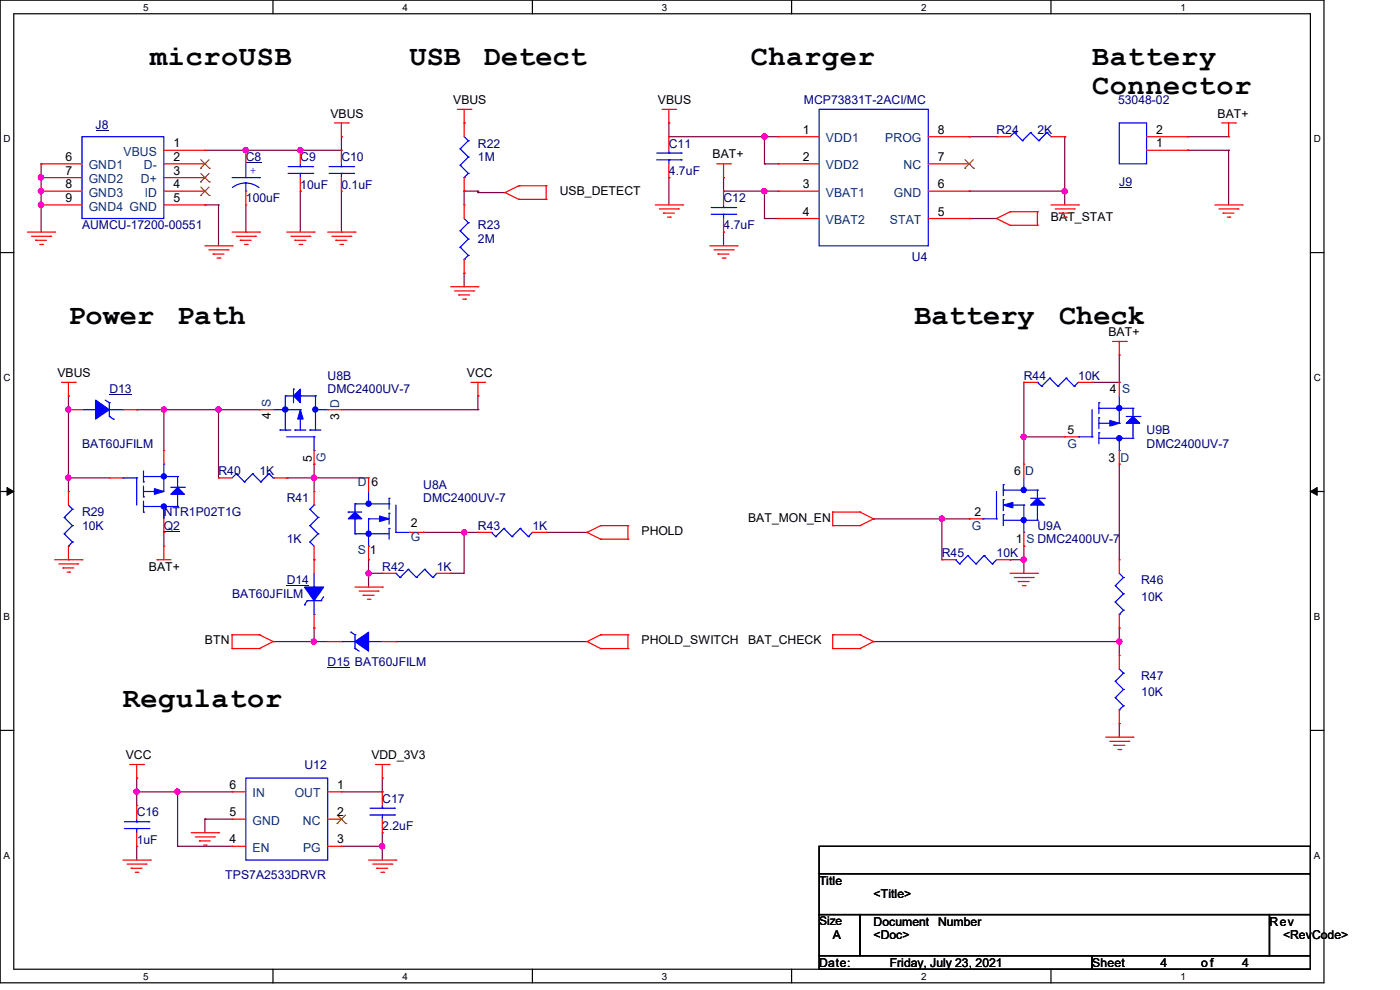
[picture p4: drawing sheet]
<svg xmlns="http://www.w3.org/2000/svg" width="297mm" height="210mm" viewBox="0 0 297 210" stroke-linecap="round" stroke-linejoin="round" font-family="sans-serif">
<path d="M0 0h280.9v208.5h-280.9zM2.9 2.9h275.1v202.7h-275.1z" fill="none" stroke="#000" stroke-width=".25"/>
<g fill="#fff">
<path d="M30.4 .3h1.1v2.4h-1.1z"/>
<path d="M30.4 205.9h1.1v2.3h-1.1z"/>
</g>
<path d="M57.9 0v2.9M57.9 205.6v2.9" fill="none" stroke="#000" stroke-width=".25"/>
<g fill="#fff">
<path d="M85.4 .3h1.1v2.4h-1.1z"/>
<path d="M85.4 205.9h1.1v2.3h-1.1z"/>
</g>
<path d="M112.9 0v2.9M112.9 205.6v2.9" fill="none" stroke="#000" stroke-width=".25"/>
<g fill="#fff">
<path d="M140.4 .3h1.2v2.4h-1.2z"/>
<path d="M140.4 205.9h1.2v2.3h-1.2z"/>
</g>
<path d="M167.9 0v2.9M167.9 205.6v2.9" fill="none" stroke="#000" stroke-width=".25"/>
<g fill="#fff">
<path d="M195.4 .3h1.2v2.4h-1.2z"/>
<path d="M195.4 205.9h1.2v2.3h-1.2z"/>
</g>
<path d="M223 0v2.9M223 205.6v2.9" fill="none" stroke="#000" stroke-width=".25"/>
<g fill="#fff">
<path d="M250.4 .3h1.2v2.4h-1.2z"/>
<path d="M250.4 205.9h1.2v2.3h-1.2z"/>
<path d="M.8 28.2h1.4v2.4h-1.4z"/>
<path d="M278.7 28.2h1.5v2.4h-1.5z"/>
<path d="M.8 78.9h1.4v2.3h-1.4z"/>
<path d="M278.7 78.9h1.5v2.3h-1.5z"/>
</g>
<path d="M0 53.6h2.9M278 53.6h2.9" fill="none" stroke="#000" stroke-width=".25"/>
<g fill="#fff">
<path d="M.8 129.6h1.3v2.3h-1.3z"/>
<path d="M278.7 129.6h1.4v2.3h-1.4z"/>
</g>
<path d="M0 104.3h2.9M278 104.3h2.9" fill="none" stroke="#000" stroke-width=".25"/>
<path d="M1.5 103.4l1.4 .9-1.4 .8zM278 104.3l1.4-.9v1.7z" fill="#000" stroke="#000" stroke-width=".21"/>
<g fill="#fff">
<path d="M.8 180.3h1.3v2.3h-1.3z"/>
<path d="M278.7 180.3h1.4v2.3h-1.4z"/>
</g>
<path d="M0 154.9h2.9M278 154.9h2.9M173.8 179.5h104.2v5.8h-104.2zM173.8 185.3h104.2v8.7h-104.2zM173.8 194h8.7v8.7h-8.7zM182.5 194h86.8v8.7h-86.8zM269.3 194h8.7v8.7h-8.7zM173.8 202.7h57.9v2.9h-57.9zM231.7 202.7h46.3v2.9h-46.3z" fill="none" stroke="#000" stroke-width=".25"/>
<g fill="none" stroke="#800040" stroke-width=".25">
<path d="M8.7 34.8h.1M8.7 37.7h.1M8.7 34.8v14.4M52.2 31.9h.1M63.7 31.9h.1M72.4 29h.1M72.4 29v2.9h-28.9M141.9 29h.1M141.9 26.1h.1M141.9 37.7h.1M141.9 29h23.2M141.9 26.1v2.9"/>
<path d="M141.9 37.7v5.8M153.5 37.7h.1M153.5 37.7v2.9M162.2 34.8h.1M162.2 29h.1M162.2 34.8h2.9M162.2 29v5.8M205.6 29h.1M205.6 29h5.8M225.9 29h.1M225.9 29v14.5M251.9 31.9h.1"/>
<path d="M251.9 29h.1M251.9 31.9h8.7M251.9 29h8.7M260.6 31.9h.1M260.6 31.9v11.6M8.7 40.6h.1M8.7 43.5h.1M43.5 43.5h.1M43.5 43.5h2.9M46.4 43.5h.1M46.4 43.5v8.7M52.2 49.2h.1"/>
<path d="M52.2 43.5v5.7M63.7 40.6h.1M63.7 40.6v8.6M72.4 49.2h.1M72.4 40.6v8.6M98.5 58h.1M98.5 40.6h.1M98.5 40.6v2.9M98.5 58v2.8M98.5 40.6h2.9M101.4 40.6h.1M101.4 40.9h.1"/>
<path d="M101.4 40.6v.3M101.4 40.9h5.7M153.5 49.2h.1M153.5 40.6h.1M153.5 40.6h11.6M153.5 49.2v3M162.2 40.6h.1M162.2 46.4h.1M162.2 46.4h2.9M162.2 40.6v5.8M205.6 40.6h.1M205.6 46.4h.1"/>
<path d="M205.6 40.6h20.3M205.6 46.4h5.8M225.9 40.6h.1M237.4 75.3h.1M237.4 75.3v5.8M14.5 86.9h.1M14.5 84h.1M14.5 84v20.3M29 86.9h.1M29 86.9h26M34.8 86.9h.1M34.8 86.9v8.7"/>
<path d="M46.4 86.9h.1M46.4 86.9v14.5M66.6 98.5h.1M66.6 98.5v5.8M72.4 86.9h29M101.4 86.9h.1M101.4 84h.1M101.4 84v2.9M217.2 81.1h.1M217.2 92.7h.1M217.2 81.1v17.4M217.2 92.7h8.7"/>
<path d="M231.7 81.1h5.7M237.4 81.1h.1M237.4 98.5h.1M237.4 98.5v20.2M14.5 101.4h.1M14.5 101.4h8.7M34.8 112.9h.1M34.8 112.9v3M60.8 101.4h.1M60.8 101.4h17.4M66.6 101.4h.1M78.2 118.7h.1"/>
<path d="M78.2 118.7v5.8M89.8 112.9h.1M89.8 112.9h11.6M98.5 112.9h.1M98.5 112.9v8.7h-2.9M101.4 112.9h.1M115.9 112.9h.1M115.9 112.9h8.6M185.3 110.1h.1M185.3 110.1h20.3M199.8 110.1h.1M199.8 110.1v8.6"/>
<path d="M205.6 110.1h.1M214.3 118.7h.1M214.3 118.7h2.9M217.2 115.9h.1M217.2 118.7h.1M217.2 115.9v5.7M58 136.1h.1M58 136.1h11.5M66.6 133.2h.1M66.6 136.1h.1M66.6 133.2v2.9M78.2 121.6h.1"/>
<path d="M78.2 121.6h2.9M84 136.1h.1M84 136.1h40.5M95.6 121.6h.1M185.3 136.1h.1M185.3 136.1h52.1M237.4 133.2h.1M237.4 136.1h.1M237.4 133.2v5.8M237.4 153.5h.1M237.4 153.5v2.9M29 168h.1"/>
<path d="M29 179.5h.1M29 165.1h.1M29 168h20.2M29 165.1v5.8M29 179.5v3M37.7 168h.1M37.7 179.5h.1M37.7 179.5h11.5M37.7 168v11.5M43.5 173.8h.1M43.5 173.8h5.7M43.5 173.8v2.9"/>
<path d="M72.4 168h8.7M72.4 179.5h8.7M81.1 168h.1M81.1 179.5h.1M81.1 176.7h.1M81.1 165.1h.1M81.1 165.1v2.9M81.1 176.7v5.8"/>
</g>
<g fill="#f0f" stroke="#f0f" stroke-width=".25">
<circle cx="14.5" cy="86.9" r=".55"/>
<circle cx="8.7" cy="37.6" r=".55"/>
<circle cx="8.7" cy="43.4" r=".55"/>
<circle cx="8.7" cy="40.6" r=".55"/>
<circle cx="14.5" cy="101.3" r=".55"/>
<circle cx="52.1" cy="31.9" r=".55"/>
<circle cx="63.7" cy="31.9" r=".55"/>
<circle cx="46.3" cy="86.9" r=".56"/>
<circle cx="34.8" cy="86.9" r=".55"/>
<circle cx="66.6" cy="101.3" r=".55"/>
<circle cx="66.6" cy="136.1" r=".55"/>
<circle cx="78.2" cy="121.6" r=".55"/>
<circle cx="98.5" cy="112.9" r=".55"/>
<circle cx="217.2" cy="92.7" r=".55"/>
<circle cx="217.2" cy="118.7" r=".55"/>
<circle cx="199.8" cy="110" r=".55"/>
<circle cx="237.4" cy="136.1" r=".55"/>
<circle cx="81.1" cy="179.5" r=".55"/>
<circle cx="29" cy="167.9" r=".55"/>
<circle cx="37.6" cy="167.9" r=".55"/>
<circle cx="225.8" cy="40.6" r=".55"/>
<circle cx="162.2" cy="29" r=".56"/>
<circle cx="162.2" cy="40.6" r=".56"/>
</g>
<g fill="none" stroke="#f00" stroke-width=".25">
<path d="M8.7 34.8h.1M8.7 37.7h.1M8.7 34.8h8.7M8.7 37.7h8.7M34.8 34.8h8.7M34.8 31.9h8.7M34.8 37.7h8.7M43.5 31.9h.1M43.5 34.8h.1M43.5 37.7h.1M52.2 31.9h.1M52.2 31.9v2.9"/>
<path d="M63.7 31.9h.1M63.7 31.9v2.9M63.7 37.7v2.9M71 26.1h2.9M72.4 29h.1M72.4 31.9h.1M72.4 26.1v2.9M72.4 31.9v2.9M72.4 37.7v2.9M73.9 26.1h.1M97 23.2h2.9M98.5 26.1h.1"/>
<path d="M98.5 23.2v5.8M98.5 37.7v2.9M99.9 23.2h.1M110.1 39.4h.1M110.1 39.4l-3 1.5M110.1 39.4h5.8M115.9 39.4h.1M115.9 39.4v2.9M140.5 23.2h2.8M141.9 26.1h.1M141.9 29h.1M141.9 37.7h.1"/>
<path d="M141.9 23.2v2.9M141.9 29v2.9M141.9 34.8v2.9M143.3 23.2h.1M152.1 34.8h2.8M153.5 37.7h.1M153.5 34.8v2.9M154.9 34.8h.1M165.1 29h.1M165.1 34.8h.1M165.1 34.8h8.7M165.1 29h8.7"/>
<path d="M196.9 34.8h8.7M196.9 29h8.7M205.6 34.8h.1M205.6 29h.1M211.4 29h.1M211.4 29h2.9M223 29h2.9M225.9 29h.1M243.2 31.9h8.7M243.2 29h8.7M251.9 31.9h.1M251.9 29h.1"/>
<path d="M259.2 26.1h2.9M260.6 29h.1M260.6 26.1v2.9M262.1 26.1h.1M5.8 49.2h5.8M6.7 50.1h4.1M7.5 51h.1M7.5 51h2.4M8.4 51.9h.6M8.7 40.6h.1M8.7 43.5h.1M8.7 43.5h8.7"/>
<path d="M8.7 40.6h8.7M9 51.9h.1M10.8 50.1h.1M11.6 49.2h.1M34.8 43.5h8.7M34.8 40.6h8.7M43.5 40.6h.1M43.5 43.5h.1M43.5 52.2h5.7M44.3 53h4.1M45.2 53.9h.1M45.2 53.9h2.3"/>
<path d="M46.1 54.7h.6M46.7 54.7h.1M48.4 53h.1M49.2 52.2h.1M49.2 49.2h5.8M50.1 50.1h4.1M51 51h.1M51 51h2.3M51.9 51.9h.6M52.2 43.5h.1M52.2 40.6v2.9M52.5 51.9h.1"/>
<path d="M54.2 50.1h.1M55 49.2h.1M60.8 49.2h5.8M61.7 50.1h4M62.6 51h.1M62.6 51h2.3M63.5 51.9h.5M63.7 40.6h.1M64 51.9h.1M65.7 50.1h.1M66.6 49.2h.1M69.5 49.2h5.8"/>
<path d="M70.4 50.1h4M71.2 51h.1M71.2 51h2.4M72.1 51.9h.6M72.4 40.6h.1M72.7 51.9h.1M74.4 50.1h.1M75.3 49.2h.1M98.5 40.6h.1M98.5 43.5h.1M98.5 58h.1M98.5 43.5v2.9"/>
<path d="M98.5 55v3M107.1 40.9h.1M107.1 40.9l3 1.4M110.1 42.3h.1M110.1 42.3h5.8M115.9 42.3h.1M139 43.5h5.8M139.9 44.3h4M140.8 45.2h.1M140.8 45.2h2.3M141.6 46.1h.6M142.2 46.1h.1"/>
<path d="M143.9 44.3h.1M144.8 43.5h.1M150.6 52.2h5.8M151.5 53h4M152.3 53.9h.1M152.3 53.9h2.3M153.2 54.7h.6M153.5 40.6h.1M153.5 49.2h.1M153.5 40.6v2.9M153.5 46.4v2.8M153.8 54.7h.1"/>
<path d="M155.5 53h.1M156.4 52.2h.1M165.1 40.6h.1M165.1 46.4h.1M165.1 40.6h8.7M165.1 46.4h8.7M196.9 40.6h8.7M196.9 46.4h8.7M205.6 46.4h.1M205.6 40.6h.1M211.4 46.4h.1M211.4 46.4l2.9 1.4"/>
<path d="M214.3 47.8h.1M214.3 44.9h.1M214.3 47.8h5.8M214.3 44.9l-2.9 1.5M214.3 44.9h5.8M220.1 44.9h.1M220.1 47.8h.1M220.1 44.9v2.9M223 43.5h5.8M223.9 44.3h4M224.7 45.2h.1M224.7 45.2h2.3"/>
<path d="M225.6 46.1h.6M226.2 46.1h.1M227.9 44.3h.1M228.8 43.5h.1M257.7 43.5h5.8M258.6 44.3h4M259.5 45.2h.1M259.5 45.2h2.3M260.3 46.1h.6M260.9 46.1h.1M262.6 44.3h.1M263.5 43.5h.1"/>
<path d="M95.6 60.8h5.8M96.4 61.7h4.1M97.3 62.6h.1M97.3 62.6h2.4M98.2 63.5h.6M98.8 63.5h.1M100.5 61.7h.1M101.4 60.8h.1M236 72.4h2.9M237.4 75.3h.1M237.4 72.4v2.9M238.9 72.4h.1"/>
<path d="M13 81.1h3M14.5 84h.1M14.5 86.9h.1M14.5 81.1v2.9M14.5 86.9h2.9M16 81.1h.1M26.1 86.9h2.9M29 86.9h.1M34.8 95.6h.1M34.8 95.6v2.9M55 86.9h.1M55 86.9h3"/>
<path d="M66.6 98.5h.1M66.6 95.6v2.9M69.5 86.9h2.9M72.4 86.9h.1M99.9 81.1h2.9M101.4 84h.1M101.4 81.1v2.9M102.8 81.1h.1M217.2 81.1h.1M217.2 98.5h.1M217.2 81.1h2.9M217.2 98.5v2.9"/>
<path d="M225.9 92.7h.1M225.9 92.7h2.9M228.8 81.1h2.9M231.7 81.1h.1M237.4 81.1h.1M237.4 98.5h.1M237.4 81.1v2.9M237.4 95.6v2.9M11.6 118.7h5.8M12.5 119.6h4M14.5 104.3h.1M14.5 118.7h.1"/>
<path d="M14.5 104.3v2.8M14.5 115.9v2.8M16.5 119.6h.1M17.4 118.7h.1M23.2 101.4h.1M23.2 101.4h2.9M33.3 118.7h.1M33.3 118.7h2.9M34.8 115.9h.1M34.8 112.9h.1M34.8 110.1v2.8M34.8 115.9v2.8"/>
<path d="M46.4 101.4h.1M46.4 101.4h2.8M58 101.4h2.8M60.8 101.4h.1M66.6 118.7h.1M66.6 104.3h.1M66.6 104.3v2.8M66.6 115.9v5.7M78.2 118.7h.1M78.2 101.4h.1M78.2 101.4v2.9M78.2 115.9v2.8"/>
<path d="M86.9 112.9h2.9M89.8 112.9h.1M101.4 112.9h.1M101.4 112.9h2.9M112.9 112.9h3M115.9 112.9h.1M124.5 112.9h.1M124.5 112.9l2.9 1.5M127.4 114.4h.1M127.4 111.5h.1M127.4 114.4h5.8M127.4 111.5l-2.9 1.4"/>
<path d="M127.4 111.5h5.8M133.2 111.5h.1M133.2 114.4h.1M133.2 111.5v2.9M176.7 111.5h.1M176.7 108.6h.1M176.7 111.5h5.8M176.7 108.6h5.8M176.7 108.6v2.9M182.5 108.6h.1M182.5 111.5h.1M182.5 108.6l2.8 1.5"/>
<path d="M185.3 110.1h.1M185.3 110.1l-2.8 1.4M199.8 118.7h.1M199.8 118.7h2.9M205.6 110.1h.1M205.6 110.1h2.9M211.4 118.7h2.9M214.3 118.7h.1M217.2 115.9h.1M217.2 112.9v3M237.4 118.7h.1M237.4 118.7v2.9"/>
<path d="M13.3 120.5h.1M13.3 120.5h2.4M14.2 121.4h.6M14.8 121.4h.1M49.2 137.6h.1M49.2 134.7h.1M49.2 134.7h5.8M49.2 137.6h5.8M49.2 134.7v2.9M55 134.7h.1M55 137.6h.1M55 134.7l3 1.4"/>
<path d="M58 136.1h.1M58 136.1l-3 1.5M66.6 133.2h.1M66.6 130.3v2.9M69.5 136.1h.1M69.5 136.1h2.9M75.3 124.5h5.8M76.2 125.4h4M77 126.3h.1M77 126.3h2.4M77.9 127.1h.6M78.5 127.1h.1"/>
<path d="M80.2 125.4h.1M81.1 124.5h.1M81.1 121.6h.1M81.1 121.6h2.9M81.1 136.1h2.9M84 136.1h.1M92.7 121.6h2.9M95.6 121.6h.1M124.5 136.1h.1M124.5 136.1l2.9 1.5M127.4 137.6h.1M127.4 134.7h.1"/>
<path d="M127.4 134.7h5.8M127.4 137.6h5.8M127.4 134.7l-2.9 1.4M133.2 134.7h.1M133.2 137.6h.1M133.2 134.7v2.9M176.7 137.6h.1M176.7 134.7h.1M176.7 134.7h5.8M176.7 137.6h5.8M176.7 134.7v2.9M182.5 134.7h.1"/>
<path d="M182.5 137.6h.1M182.5 134.7l2.8 1.4M185.3 136.1h.1M185.3 136.1l-2.8 1.5M214.3 121.6h5.8M215.2 122.5h4M216 123.4h.1M216 123.4h2.4M216.9 124.2h.6M217.5 124.2h.1M219.2 122.5h.1M220.1 121.6h.1"/>
<path d="M237.4 133.2h.1M237.4 139h.1M237.4 130.3v2.9M237.4 139v2.9M234.6 156.4h5.8M235.5 157.3h4M236.3 158.1h.1M236.3 158.1h2.3M237.2 159h.5M237.4 153.5h.1M237.4 150.6v2.9M237.7 159h.1"/>
<path d="M239.5 157.3h.1M240.4 156.4h.1M27.5 162.2h2.9M29 165.1h.1M29 170.9h.1M29 179.5h.1M29 162.2v2.9M29 170.9v2.9M29 176.7v2.8M30.4 162.2h.1M40.6 176.7h5.8M41.4 177.5h4.1"/>
<path d="M42.3 178.4h.1M42.3 178.4h2.3M43.2 179.3h.5M43.7 179.3h.1M45.5 177.5h.1M46.4 176.7h.1M49.2 179.5h.1M49.2 173.8h.1M49.2 168h.1M49.2 168h3M49.2 173.8h3M49.2 179.5h3"/>
<path d="M69.5 168h2.9M69.5 173.8h2.9M69.5 179.5h2.9M72.4 168h.1M72.4 173.8h.1M72.4 179.5h.1M79.7 162.2h2.8M81.1 165.1h.1M81.1 168h.1M81.1 176.7h.1M81.1 162.2v2.9M81.1 168v2.9"/>
<path d="M81.1 173.8v2.9M82.5 162.2h.1M26.1 182.5h5.8M27 183.3h4M27.8 184.2h.1M27.8 184.2h2.3M28.7 185h.6M29.3 185h.1M31 183.3h.1M31.9 182.5h.1M78.2 182.5h5.8M79.1 183.3h4"/>
<path d="M79.9 184.2h.1M79.9 184.2h2.4M80.8 185h.6M81.4 185h.1M83.1 183.3h.1M84 182.5h.1"/>
</g>
<g fill="none" stroke="#00f" stroke-width=".25">
<path d="M17.4 29h17.4v17.4h-17.4zM49.2 37.7h5.8M52.2 37.7h.1M52.2 38.8l1.4 .3 1.4 .7M52.2 38.8l-1.6 .3-1.3 .7M52.2 34.8v2.9M52.2 38.8v1.8M55 37.7h.1M61.1 36.8h5.2M61.1 35.3h5.2M63.7 35.3h.1M63.7 36.8h.1"/>
<path d="M63.7 34.8v.5M63.7 36.8v.9M66.3 36.8h.1M66.3 35.3h.1M69.8 36.8h5.2M69.8 35.3h5.2M72.4 35.3h.1M72.4 36.8h.1M72.4 34.8v.5M72.4 36.8v.9M75 36.8h.1M75 35.3h.1"/>
<path d="M97.6 31.6h.1M97.6 35.1h.1M97.6 31.6l1.8 1.7M97.6 35.1l1.8 1.7M98.5 37.7h.1M98.5 29l.9 .8M99.4 29.8h.1M99.4 33.3h.1M99.4 36.8h.1M99.4 29.8l-1.8 1.8M99.4 33.3l-1.8 1.8M99.4 36.8l-.9 .9"/>
<path d="M139.3 33.9h5.2M139.3 32.5h5.2M141.9 32.5h.1M141.9 33.9h.1M141.9 31.9v.6M141.9 33.9v.9M144.5 33.9h.1M144.5 32.5h.1M173.8 23.2h23.1v29h-23.1zM215.2 28.1h.1M215.2 28.1l-.9 .9M215.2 28.1l1.7 1.7"/>
<path d="M216.9 29.8h.1M218.7 28.1h.1M218.7 28.1l-1.8 1.7M218.7 28.1l1.7 1.7M220.4 29.8h.1M222.1 28.1h.1M222.1 28.1l-1.7 1.7M222.1 28.1l.9 .9M223 29h.1M237.4 26.1h5.8v8.7h-5.8zM52.2 40.6h.1M97.6 49h.1"/>
<path d="M97.6 52.5h.1M97.6 49l1.8 1.7M97.6 52.5l1.8 1.7M98.5 55h.1M98.5 46.4l.9 .8M99.4 47.2h.1M99.4 50.7h.1M99.4 54.2h.1M99.4 47.2l-1.8 1.8M99.4 50.7l-1.8 1.8M99.4 54.2l-.9 .8M150.9 45.5h5.2"/>
<path d="M150.9 44h5.2M153.5 44h.1M153.5 45.5h.1M153.5 43.5v.5M153.5 45.5v.9M156.1 45.5h.1M156.1 44h.1M17.4 86.9h2.9M20.3 86.9h.1M22.3 84.9l.9 .5M23.2 85.4h.1M23.2 88.3h.1"/>
<path d="M23.2 86.9h2.9M23.2 85.4v2.9M23.2 88.3l.8 .6M24 88.9h.1M26.1 86.9h.1M30.4 99.9v2.3M34.8 98.5h.1M34.8 98.5v5.8M58 86.9h5.7M59.4 91.2h.1M59.4 91.2h2.3M60.5 84h.1"/>
<path d="M60.5 91.2h.1M60.5 84h1.8M60.5 84v7.2M60.8 92.7h5.8M62.3 82.5h.1M62.3 82.5v2.9M62.6 91.2h.1M62.6 91.2h2.3M63.7 88.3h.1M63.7 86.9h.1M63.7 84h.1M63.7 84h3.2"/>
<path d="M63.7 88.3v2.9M65.7 91.2h.1M65.7 91.2h2.4M66.6 92.7h.1M66.6 95.6h.1M66.6 92.7v2.9M66.9 84h.1M66.9 86.9h2.6M66.9 84v7.2M69.5 86.9h.1M220.1 81.1h.1M220.1 81.1l.9 .9"/>
<path d="M221 82h.1M222.7 80.2h.1M222.7 80.2l1.8 1.8M222.7 80.2l-1.7 1.8M224.5 82h.1M226.2 80.2h.1M226.2 80.2l1.7 1.8M226.2 80.2l-1.7 1.8M227.9 82h.1M228.8 92.7h.1M228.8 92.7h2.9M228.8 81.1l-.9 .9"/>
<path d="M231.7 92.7h.1M231.7 86.9v5.8M233.1 91.8h.1M233.1 86.6h.1M233.1 88.6h.1M233.1 85.4h.1M233.1 85.4v2.4M233.1 88.6v2.3M233.1 91.8v2.3M233.1 86.6h7.3M233.1 89.8h2.9M233.1 93h7.3"/>
<path d="M236 89.8h.1M237.4 95.6h.1M237.4 89.8h.1M237.4 84v5.8M237.4 93v2.6M238.9 88.3h2.9M240.4 86.6h.1M240.4 93h.1M240.4 89.8h.1M240.4 86.6v1.7M240.4 89.8v3.2M241.8 88.3h.1"/>
<path d="M13.6 109.8h.1M13.6 113.2h.1M13.6 109.8l1.8 1.7M13.6 113.2l1.8 1.8M14.5 115.9h.1M14.5 107.1l.9 .9M15.4 108h.1M15.4 111.5h.1M15.4 115h.1M15.4 108l-1.8 1.8M15.4 111.5l-1.8 1.7M15.4 115l-.9 .9"/>
<path d="M26.1 101.4h.1M26.1 101.4h2.9M29 101.4h.1M29 101.4v5.7M30.4 102.2h.1M30.4 105.4h.1M30.4 108.6h.1M30.4 107.4h.1M30.4 103.1v2.3M30.4 106.3v2.3M30.4 101.1h7.3M30.4 107.4h7.3"/>
<path d="M30.4 104.3h2.9M33.3 104.3h.1M34.8 107.4h.1M34.8 107.4v2.7M36.2 103.4h2.9M37.7 101.1h.1M37.7 103.4h.1M37.7 107.4h.1M37.7 101.1v2.3M37.7 104.6v2.8M39.1 103.4h.1M50.1 100.5h.1"/>
<path d="M50.1 100.5l-.9 .9M50.1 100.5l1.8 1.7M51.9 102.2h.1M53.6 100.5h.1M53.6 100.5l-1.7 1.7M53.6 100.5l1.7 1.7M55.3 102.2h.1M57.1 100.5h.1M57.1 100.5l-1.8 1.7M57.1 100.5l.9 .9M58 101.4h.1M65.7 115h.1"/>
<path d="M65.7 111.5h.1M65.7 108h.1M65.7 115l.9 .9M65.7 111.5l1.8 1.7M65.7 108l1.8 1.8M66.6 107.1h.1M66.6 107.1l-.9 .9M67.5 113.2h.1M67.5 109.8h.1M67.5 113.2l-1.8 1.8M67.5 109.8l-1.8 1.7M73.9 108.6h.1"/>
<path d="M73.9 108.6h2.9M75.3 113.2h.1M75.3 110.1h.1M75.3 106.9h.1M75.3 106.9h7.2M75.3 113.2h7.2M75.3 106.9v1.7M75.3 110.1v3.1M78.2 106.9h.1M78.2 110.1h.1M78.2 115.9h.1M78.2 104.3v2.6"/>
<path d="M78.2 110.1v5.8M78.2 110.1h2.9M82.5 106.9h.1M82.5 112.1h.1M82.5 108.9h.1M82.5 105.7h.1M82.5 105.7v2.3M82.5 108.9v2.3M82.5 112.1v2.3M84 112.9h.1M84 107.1v5.8M84 112.9h2.9"/>
<path d="M86.9 112.9h.1M104.3 112.9h.1M104.3 112.9l.9 .9M105.2 113.8h.1M106.9 112.1h.1M106.9 112.1l1.7 1.7M106.9 112.1l-1.7 1.7M108.6 113.8h.1M110.4 112.1h.1M110.4 112.1l1.7 1.7M110.4 112.1l-1.8 1.7M112.1 113.8h.1"/>
<path d="M112.9 112.9l-.8 .9M202.7 118.7h.1M202.7 118.7l.9 .9M203.6 119.6h.1M205.3 117.9h.1M205.3 117.9l1.8 1.7M205.3 117.9l-1.7 1.7M207.1 119.6h.1M208.5 110.1h.1M208.5 110.1h2.9M208.8 117.9h.1M208.8 117.9l1.7 1.7"/>
<path d="M208.8 117.9l-1.7 1.7M210.5 119.6h.1M211.4 110.1h.1M211.4 104.3v5.8M211.4 118.7l-.9 .9M212.9 104h.1M212.9 109.2h.1M212.9 106h.1M212.9 102.8h.1M212.9 104h7.2M212.9 102.8v2.4M212.9 106v2.3"/>
<path d="M212.9 109.2v2.3M212.9 110.4h7.2M214.3 107.1h2.9M217.2 104h.1M217.2 107.1h.1M217.2 112.9h.1M217.2 101.4v2.6M217.2 107.1v5.8M218.7 105.7h2.8M220.1 110.4h.1M220.1 107.1h.1M220.1 104h.1"/>
<path d="M220.1 104v1.7M220.1 107.1v3.3M221.5 105.7h.1M64.6 128.3h.1M65.2 127.4h.1M65.2 127.4h2.9M65.2 127.4l-.6 .9M66.6 124.5h.1M66.6 130.3h.1M66.6 121.6v2.9M66.6 127.4v2.9M68.1 127.4h.1"/>
<path d="M68.7 126.6l-.6 .8M72.4 136.1h.1M72.4 136.1h2.9M74.4 134.1h.1M74.4 134.1l.9 .6M75.3 137.6h.1M75.3 134.7h.1M75.3 134.7v2.9M75.3 137.6l.9 .5M78.2 136.1h.1M78.2 136.1h2.9M84 121.6h.1"/>
<path d="M84 121.6l.9 .9M84.9 122.5h.1M86.6 120.8h.1M86.6 120.8l1.7 1.7M86.6 120.8l-1.7 1.7M88.3 122.5h.1M90.1 120.8h.1M90.1 120.8l1.7 1.7M90.1 120.8l-1.8 1.7M91.8 122.5h.1M92.7 121.6l-.9 .9M236.6 124.2h.1"/>
<path d="M236.6 127.7h.1M236.6 124.2l1.7 1.8M236.6 127.7l1.7 1.8M237.4 130.3h.1M237.4 121.6l.9 .9M238.3 122.5h.1M238.3 126h.1M238.3 129.5h.1M238.3 122.5l-1.7 1.7M238.3 126l-1.7 1.7M238.3 129.5l-.9 .8M236.6 144.5h.1"/>
<path d="M236.6 148h.1M236.6 144.5l1.7 1.8M236.6 148l1.7 1.7M237.4 150.6h.1M237.4 141.9l.9 .9M238.3 142.8h.1M238.3 146.3h.1M238.3 149.7h.1M238.3 142.8l-1.7 1.7M238.3 146.3l-1.7 1.7M238.3 149.7l-.9 .9M26.4 175.8h5.2"/>
<path d="M26.4 174.3h5.2M29 174.3h.1M29 175.8h.1M29 173.8v.5M29 175.8v.9M31.6 175.8h.1M31.6 174.3h.1M52.2 165.1h17.3v17.4h-17.3zM78.5 172.9h5.2M78.5 171.4h5.2M81.1 171.4h.1M81.1 172.9h.1"/>
<path d="M81.1 170.9v.5M81.1 172.9v.9M83.7 172.9h.1M83.7 171.4h.1"/>
</g>
<g fill="#00f" stroke="#00f" stroke-width=".25">
<path d="M238.9 89.8l1.5-1.5 1.4 1.5z"/>
<path d="M235.5 89.2l1.9 .6-1.9 .6z"/>
<path d="M73.9 110.1l1.4-1.5 1.5 1.5z"/>
<path d="M80.5 109.5l2 .6-2 .5z"/>
<path d="M220.1 105.7l1.4 1.4h-2.8z"/>
<path d="M212.9 107.1l2-.5v1.1z"/>
<path d="M37.7 103.4l1.4 1.5h-2.9z"/>
<path d="M32.8 103.7l2 .6-2 .6z"/>
<path d="M62.3 84l1.4-1.5v2.9z"/>
<path d="M63.7 86.9l.6 2h-1.1z"/>
<path d="M75.3 136.1l2.9-2v4z" fill-rule="evenodd"/>
<path d="M20.3 84.9l2.9 2-2.9 2z" fill-rule="evenodd"/>
<path d="M64.6 124.5h4.1l-2.1 2.9z" fill-rule="evenodd"/>
<circle cx="237.4" cy="86.6" r=".55"/>
<circle cx="237.4" cy="93" r=".55"/>
<circle cx="78.2" cy="113.2" r=".55"/>
<circle cx="78.2" cy="106.8" r=".55"/>
<circle cx="217.2" cy="110.3" r=".55"/>
<circle cx="217.2" cy="103.9" r=".55"/>
<circle cx="34.8" cy="101" r=".55"/>
<circle cx="34.8" cy="107.4" r=".55"/>
<circle cx="60.5" cy="86.9" r=".56"/>
<circle cx="66.9" cy="86.9" r=".55"/>
</g>
<path d="M20.3 27.6h2.7M52.2 34.5h3.3M237.4 39.8h2.8M23.2 83.8h4.7M34.8 112.7h3.4M60.8 124.3h4.8M69.5 141.7h4.8" fill="none" stroke="#000080" stroke-width=".21"/>
<g fill="none" stroke="#804000" stroke-width=".21">
<path d="M42.5 35.7h.1M42.5 38.6h.1M42.6 33.9l1.8 1.8M42.6 36.8l1.8 1.8M42.6 39.7l1.8 1.8M44.4 33.9l-1.9 1.8M44.4 36.8l-1.9 1.8M44.4 39.7l-1.9 1.8M44.4 35.7h.1M44.4 38.6h.1M204.7 35.7h.1M204.7 33.9l1.8 1.8"/>
<path d="M206.5 33.9l-1.8 1.8M206.5 35.7h.1M42.5 41.5h.1M44.4 41.5h.1M71.5 174.7h.1M71.5 172.9l1.9 1.8M73.3 172.9l-1.8 1.8M73.4 174.7h.1"/>
</g>
<g font-size="6.1">
<text x="31.9" y="13.8">microUSB</text>
<text x="86.9" y="13.8">USB</text>
<text x="102.7" y="13.8">Detect</text>
<text x="159.3" y="13.8">Charger</text>
<text x="231.7" y="13.8">Battery</text>
<text x="231.7" y="19.9">Connector</text>
<text x="14.5" y="68.8">Power</text>
<text x="37.6" y="68.8">Path</text>
<text x="194" y="68.8">Battery</text>
<text x="224.7" y="68.8">Check</text>
<text x="26.1" y="149.9">Regulator</text>
</g>
<g font-size="2.6">
<text x="96.1" y="22.1">VBUS</text>
<text x="139.6" y="22.1">VBUS</text>
<text x="70.1" y="24.9">VBUS</text>
<text x="170.3" y="28.4">1</text>
<text x="199" y="28.4">8</text>
<text x="245.3" y="28.4">2</text>
<text x="258.3" y="24.9">BAT+</text>
<text x="13.9" y="34.1">6</text>
<text x="36.8" y="31.2">1</text>
<text x="36.8" y="34.1">2</text>
<text x="151.2" y="33.6">BAT+</text>
<text x="170.3" y="34.1">2</text>
<text x="199" y="34.1">7</text>
<text x="245.3" y="31.2">1</text>
<text x="13.9" y="37">7</text>
<text x="13.9" y="39.9">8</text>
<text x="36.8" y="37">3</text>
<text x="36.8" y="39.9">4</text>
<text x="118.7" y="41.4">USB_DETECT</text>
<text x="170.3" y="39.9">3</text>
<text x="199" y="39.9">6</text>
<text x="13.9" y="42.8">9</text>
<text x="36.8" y="42.8">5</text>
<text x="170.3" y="45.7">4</text>
<text x="199" y="45.7">5</text>
<text x="223" y="46.9">BAT_STAT</text>
<text x="235.2" y="71.3">BAT+</text>
<text x="12.2" y="80">VBUS</text>
<text x="99.1" y="80">VCC</text>
<text x="235.5" y="83.4">4</text>
<text x="57.4" y="88.9" transform="rotate(-90 57.4 88.9)">4</text>
<text x="71.9" y="89.2" transform="rotate(-90 71.9 89.2)">3</text>
<text x="226.4" y="92.1">5</text>
<text x="66.1" y="97.9" transform="rotate(-90 66.1 97.9)">5</text>
<text x="215.2" y="100.8">6</text>
<text x="235.2" y="97.9">3</text>
<text x="78.8" y="103.1">6</text>
<text x="87.2" y="111.8">2</text>
<text x="136.1" y="113.5">PHOLD</text>
<text x="158.7" y="110.7">BAT_MON_EN</text>
<text x="206.8" y="109.5">2</text>
<text x="78.5" y="117.6">1</text>
<text x="215.5" y="115.3">1</text>
<text x="31.6" y="121.1">BAT+</text>
<text x="43.5" y="136.7">BTN</text>
<text x="136.1" y="136.7">PHOLD_SWITCH</text>
<text x="158.7" y="136.7">BAT_CHECK</text>
<text x="26.7" y="161">VCC</text>
<text x="78.8" y="161">VDD_3V3</text>
<text x="48.7" y="167.3">6</text>
<text x="71.5" y="167.3">1</text>
<text x="48.7" y="173.1">5</text>
<text x="71.5" y="173.1">2</text>
<text x="48.7" y="178.9">4</text>
<text x="71.5" y="178.9">3</text>
<text x="173.8" y="187.7">Title</text>
<text x="185.3" y="190.6">&lt;Title&gt;</text>
<text x="185.3" y="196.3">Document</text>
<text x="199" y="196.3">Number</text>
<text x="269.3" y="196.3">Rev</text>
<text x="176.7" y="199.3">A</text>
<text x="185.3" y="199.3">&lt;Doc&gt;</text>
<text x="272.2" y="199.3">&lt;RevCode&gt;</text>
<text x="173.8" y="205.1">Date:</text>
<text x="188.8" y="205.1">Friday, July 23, 2021</text>
<text x="231.7" y="205.1">Sheet</text>
<text x="246.2" y="205.1">4</text>
<text x="254.8" y="205.1">of</text>
<text x="263.5" y="205.1">4</text>
</g>
<g font-size="2.6" fill="#000080">
<text x="170.6" y="22.1">MCP73831T-2ACI/MC</text>
<text x="237.2" y="22.1">53048-02</text>
<text x="20.3" y="27.3">J8</text>
<text x="211.4" y="28.4">R24</text>
<text x="220.1" y="28.4">2K</text>
<text x="52.2" y="34.2">C8</text>
<text x="63.7" y="34.2">C9</text>
<text x="72.4" y="34.2">C10</text>
<text x="101.4" y="31.3">R22</text>
<text x="101.4" y="34.2">1M</text>
<text x="141.9" y="31.3">C11</text>
<text x="63.7" y="40">10uF</text>
<text x="72.4" y="40">0.1uF</text>
<text x="141.9" y="37.1">4.7uF</text>
<text x="237.4" y="39.4">J9</text>
<text x="52.2" y="42.9">100uF</text>
<text x="153.5" y="42.9">C12</text>
<text x="17.4" y="48.7">AUMCU-17200-00551</text>
<text x="101.4" y="48.7">R23</text>
<text x="101.4" y="51.6">2M</text>
<text x="153.5" y="48.7">4.7uF</text>
<text x="193.5" y="55.3">U4</text>
<text x="23.2" y="83.4">D13</text>
<text x="69.5" y="80.5">U8B</text>
<text x="69.5" y="83.4">DMC2400UV-7</text>
<text x="217.2" y="80.5">R44</text>
<text x="228.8" y="80.5">10K</text>
<text x="17.4" y="95">BAT60JFILM</text>
<text x="243.2" y="92.1">U9B</text>
<text x="243.2" y="95">DMC2400UV-7</text>
<text x="46.4" y="100.8">R40</text>
<text x="55" y="100.8">1K</text>
<text x="60.8" y="106.6">R41</text>
<text x="89.8" y="103.7">U8A</text>
<text x="89.8" y="106.6">DMC2400UV-7</text>
<text x="17.4" y="109.5">R29</text>
<text x="17.4" y="112.4">10K</text>
<text x="34.8" y="112.4">Q2</text>
<text x="34.8" y="109.5">NTR1P02T1G</text>
<text x="101.4" y="112.4">R43</text>
<text x="112.9" y="112.4">1K</text>
<text x="220.1" y="112.4">U9A</text>
<text x="60.8" y="115.3">1K</text>
<text x="199.8" y="118.2">R45</text>
<text x="211.4" y="118.2">10K</text>
<text x="60.8" y="124">D14</text>
<text x="81.1" y="121.1">R42</text>
<text x="92.7" y="121.1">1K</text>
<text x="242.1" y="124">R46</text>
<text x="49.2" y="126.9">BAT60JFILM</text>
<text x="242.1" y="127.4">10K</text>
<text x="69.5" y="141.4">D15 BAT60JFILM</text>
<text x="242.1" y="144.2">R47</text>
<text x="242.1" y="147.7">10K</text>
<text x="64.6" y="163.1">U12</text>
<text x="29" y="173.2">C16</text>
<text x="81.1" y="170.3">C17</text>
<text x="29" y="179">1uF</text>
<text x="81.1" y="176.1">2.2uF</text>
<text x="47.8" y="186.5">TPS7A2533DRVR</text>
</g>
<g font-size="2.6" fill="#004080">
<text x="18.8" y="35.9">GND1</text>
<text x="26.2" y="33.1">VBUS</text>
<text x="30.5" y="35.9">D-</text>
<text x="175.2" y="30.2">VDD1</text>
<text x="175.2" y="35.9">VDD2</text>
<text x="187.8" y="30.2">PROG</text>
<text x="191.7" y="35.9">NC</text>
<text x="18.8" y="38.9">GND2</text>
<text x="18.8" y="41.7">GND3</text>
<text x="29.9" y="38.9">D+</text>
<text x="30.7" y="41.7">ID</text>
<text x="175.2" y="41.7">VBAT1</text>
<text x="189.7" y="41.7">GND</text>
<text x="18.8" y="44.7">GND4 GND</text>
<text x="175.2" y="47.5">VBAT2</text>
<text x="188.8" y="47.5">STAT</text>
<text x="238" y="83.4">S</text>
<text x="57.4" y="86.3" transform="rotate(-90 57.4 86.3)">S</text>
<text x="71.9" y="86.6" transform="rotate(-90 71.9 86.6)">D</text>
<text x="226.4" y="95">G</text>
<text x="69" y="97.9" transform="rotate(-90 69 97.9)">G</text>
<text x="217.5" y="100.8">D</text>
<text x="237.7" y="97.9">D</text>
<text x="75.9" y="103.1">D</text>
<text x="206.2" y="112.4">G</text>
<text x="75.9" y="117.6">S</text>
<text x="87.2" y="114.7">G</text>
<text x="217.8" y="115.3">S DMC2400UV-7</text>
<text x="53.6" y="169.2">IN</text>
<text x="62.5" y="169.2">OUT</text>
<text x="53.6" y="175">GND</text>
<text x="64.3" y="175">NC</text>
<text x="53.6" y="180.7">EN</text>
<text x="64.3" y="180.7">PG</text>
</g>
<text font-size="2.5" x="173.8" y="196.3">Size</text>
<text font-size="2.4" fill="#00f" x="53" y="37">+</text>
<g font-size="2.1">
<text x="30.4" y="2.2">5</text>
<text x="85.4" y="2.2">4</text>
<text x="140.4" y="2.2">3</text>
<text x="195.4" y="2.2">2</text>
<text x="250.4" y="2.2">1</text>
<text x=".8" y="30.1">D</text>
<text x="278.7" y="30.1">D</text>
<text x=".8" y="80.8">C</text>
<text x="278.7" y="80.8">C</text>
<text x=".8" y="131.5">B</text>
<text x="278.7" y="131.5">B</text>
<text x=".8" y="182.2">A</text>
<text x="278.7" y="182.2">A</text>
<text x="30.4" y="207.8">5</text>
<text x="85.4" y="207.8">4</text>
<text x="140.4" y="207.8">3</text>
<text x="195.4" y="207.8">2</text>
<text x="250.4" y="207.8">1</text>
</g>
</svg>
